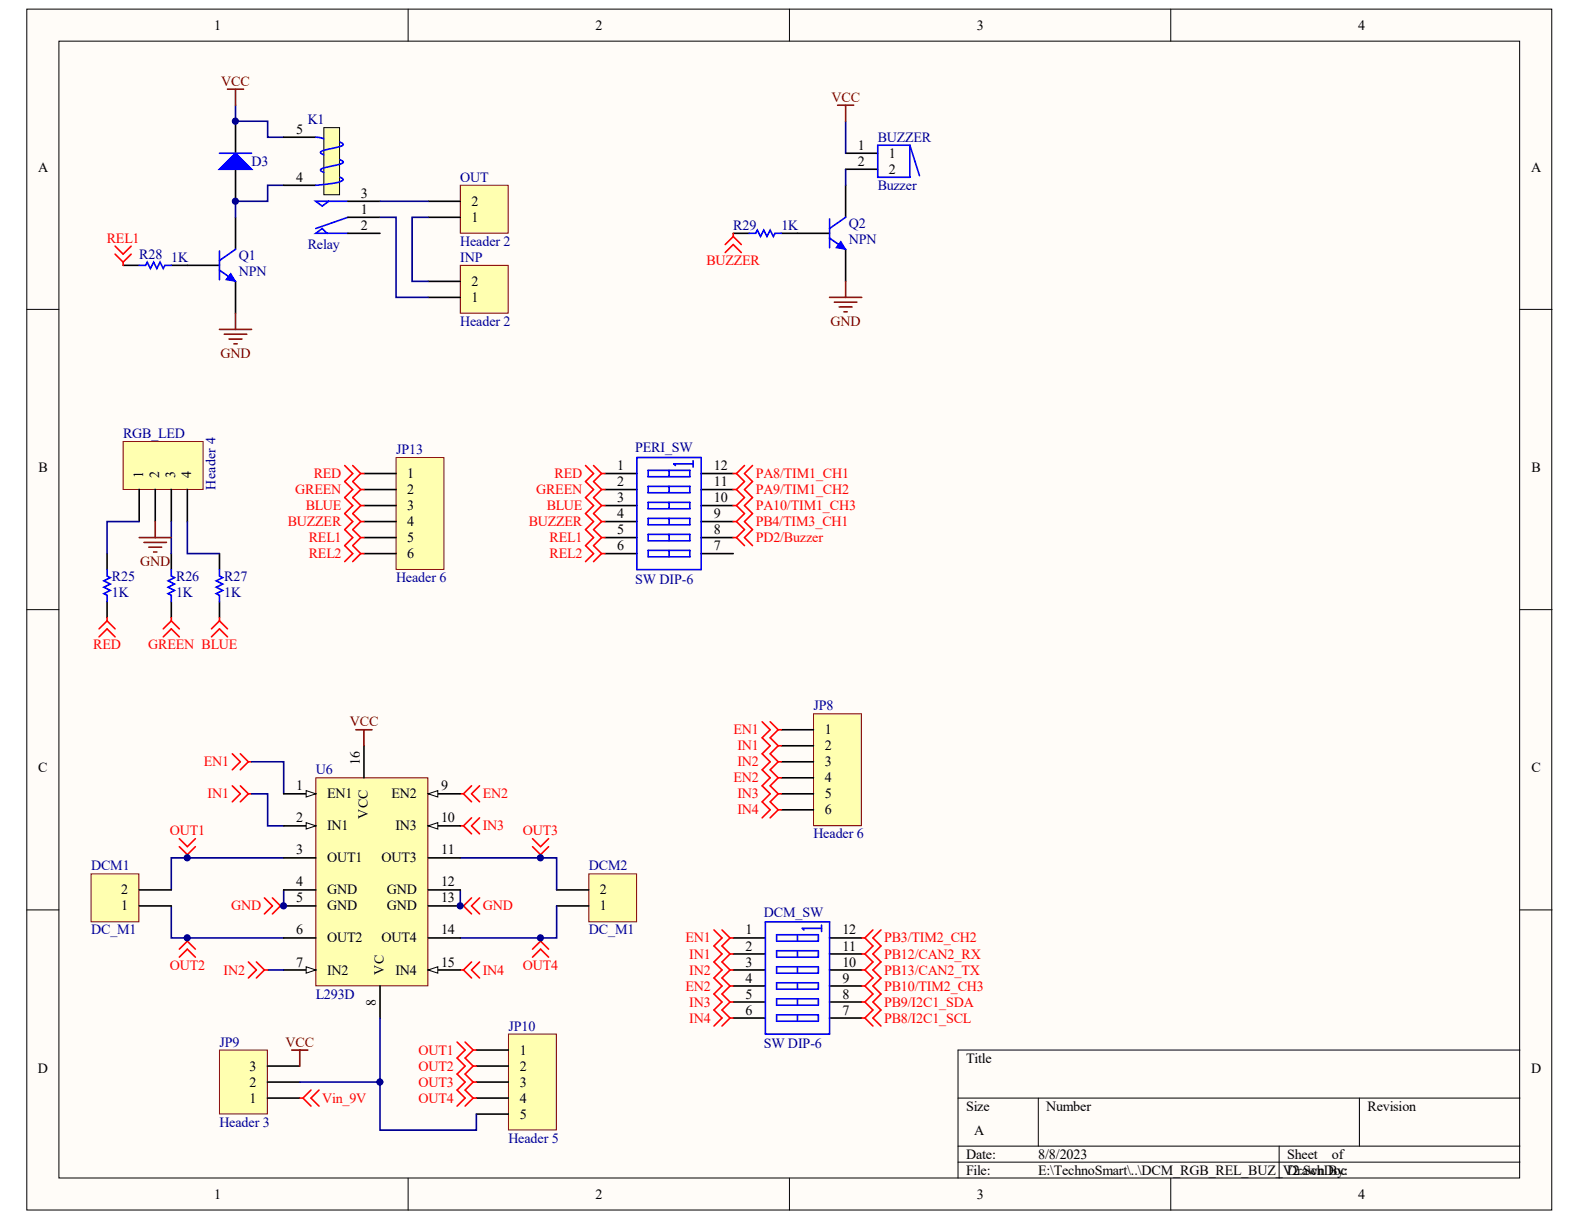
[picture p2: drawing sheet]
<svg xmlns="http://www.w3.org/2000/svg" width="279mm" height="216mm" viewBox="0 0 279 216" stroke-linecap="round" stroke-linejoin="round" font-family="sans-serif">
<g fill="#fffcf8" stroke="#000" stroke-width=".18">
<path d="M4.7 1.6h269v211.8h-269z"/>
<path d="M10.4 7.3h257.6v200.5h-257.6z"/>
</g>
<g fill="none" stroke="#000" stroke-width=".18">
<path d="M72 1.6v5.7M139.2 1.6v5.7M206.5 1.6v5.7M4.7 54.6h5.7M268.1 54.6h5.7M4.7 107.5h5.7M268.1 107.5h5.7M4.7 160.5h5.7M268.1 160.5h5.7M169 193.7h99.1M183.1 193.7v8.5M239.8 193.7v8.5"/>
<path d="M268.1 185.2h-99.1v22.6M72 207.8v5.7M139.2 207.8v5.7M169 202.2h99.1M169 205h99.1M206.5 207.8v5.7M225.6 202.2v5.6"/>
</g>
<g fill="none" stroke="#000" stroke-width=".28">
<path d="M41.5 21.4v5.6M41.5 29.9v5.6M41.5 38.3v5.7M149.2 32.7v5.6M149.2 27h5.6M149.2 29.9h5.6M21.7 46.8h2.9M30.2 46.8h8.5M41.5 49.6v5.7M129.3 41.2h2.9M137.8 41.2h8.5M149.2 44v5.6"/>
<path d="M106.7 83.5h5.6M106.7 86.4h5.6M106.7 89.2h5.6M106.7 92h5.6M106.7 94.8h5.6M106.7 97.6h5.6M123.7 83.5h5.6M123.7 86.4h5.6M123.7 89.2h5.6M123.7 92h5.6M123.7 94.8h5.6M123.7 97.6h5.6"/>
</g>
<path d="M38.7 29.9l2.8-2.9 2.9 2.9z" fill="#00f" stroke="#00f" stroke-width=".28"/>
<g fill="none" stroke="#00f" stroke-width=".28">
<path d="M38.7 27h5.7M146.3 38.6v5.1M149.2 38.3l-2.9 2M154.8 25.6h5.7v5.7h-5.7zM160.5 25.6l1.7 5.4M24.6 46.8h1.1l.3-.6 .5 1.2 .6-1.2 .6 1.2 .5-1.2 .6 1.2 .3-.6h1.1M38.7 47.7l2.8 1.9M38.7 44.3v5M41.5 44l-2.8 2M132.2 41.2h1.1l.3-.6 .6 1.1 .5-1.1 .6 1.1 .5-1.1 .6 1.1 .3-.5h1.1M146.3 42l2.9 2M112.3 80.7h11.4v19.8h-11.4z"/>
<path d="M114.3 83h7.4v1.1h-7.4zM114.3 85.8h7.4v1.1h-7.4zM114.3 88.6h7.4v1.1h-7.4zM114.3 91.4h7.4v1.2h-7.4zM114.3 94.3h7.4v1.1h-7.4zM114.3 97.1h7.4v1.1h-7.4zM118 83v1.1M118 85.8v1.1M118 88.6v1.1M118 91.4v1.2M118 94.3v1.1M118 97.1v1.1"/>
<path d="M122.3 81.8h-3.4l.2 .3M122.3 81.3v1.1"/>
</g>
<g fill="#00f" stroke="#00f" stroke-width=".18">
<path d="M40.7 48.2l.8 1.4-1.7-.3z"/>
<path d="M148.3 42.6l.9 1.4-1.7-.3z"/>
</g>
<path d="M41.5 18.6v2.8h5.7v2.8h2.8M50 32.7h-2.8v2.8h-5.7v2.8M149.2 21.4v5.6M149.2 29.9v2.8" fill="none" stroke="#000080" stroke-width=".28"/>
<g fill="none" stroke="#f00" stroke-width=".28">
<path d="M20.3 43.4l1.4 1.4 1.4-1.4M20.3 44.8l1.4 1.4M21.7 46.2v.6M23.1 44.8l-1.4 1.4M127.9 44.5l1.4-1.4 1.5 1.4M129.3 41.7l-1.4 1.4M129.3 41.7l1.5 1.4M129.3 41.2v.5M103.3 90.6l1.4 1.4-1.4 1.4 1.4 1.4-1.4 1.4M104.7 90.6l1.4 1.4M106.1 92l-1.4 1.4 1.4 1.4M106.1 92h.6"/>
<path d="M106.1 94.8l-1.4 1.4M106.1 94.8h.6"/>
</g>
<path d="M69.9 80.7h8.4v19.7h-8.4z" fill="#ffffb0" stroke="#800000" stroke-width=".18"/>
<path d="M18.9 97.6v2.9M30.2 97.6v2.9M38.7 97.6v2.9M64.2 83.5h5.7M64.2 86.4h5.7M64.2 89.2h5.7M64.2 92h5.7M64.2 94.8h5.7M64.2 97.6h5.7M18.9 106.1v2.8M30.2 106.1v2.8M38.7 106.1v2.8" fill="none" stroke="#000" stroke-width=".28"/>
<path d="M60.8 90.6l1.4 1.4-1.4 1.4 1.4 1.4-1.4 1.4M62.2 90.6l1.4 1.4M63.6 92l-1.4 1.4 1.4 1.4M63.6 92h.6M63.6 94.8l-1.4 1.4M63.6 94.8h.6" fill="none" stroke="#f00" stroke-width=".28"/>
<path d="M18.9 100.5v1.1l.6 .3-1.2 .6 1.2 .5-1.2 .6 1.2 .5-1.2 .6 .6 .3v1.1M30.2 100.5v1.1l.6 .3-1.2 .6 1.2 .5-1.2 .6 1.2 .5-1.2 .6 .6 .3v1.1M38.7 100.5v1.1l.6 .3-1.2 .6 1.2 .5-1.2 .6 1.2 .5-1.2 .6 .6 .3v1.1" fill="none" stroke="#00f" stroke-width=".28"/>
<path d="M21.7 77.9h14.1v8.4h-14.1z" fill="#ffffb0" stroke="#800000" stroke-width=".18"/>
<path d="M24.6 86.4v5.6M27.4 86.4v5.6M30.2 86.4v5.6M33 86.4v5.6" fill="none" stroke="#000" stroke-width=".28"/>
<path d="M24.6 92h-5.7v5.6M30.2 92v5.6M33 92v5.6h5.7M44.4 134.4h5.6v5.6M30.2 159.8v5.6h19.8M44.4 140h2.8v5.7h2.8M50 151.3h-19.8v5.7M50 157v2.8" fill="none" stroke="#000080" stroke-width=".28"/>
<g fill="none" stroke="#f00" stroke-width=".28">
<path d="M60.8 82.1l1.4 1.4-1.4 1.4 1.4 1.5-1.4 1.4 1.4 1.4-1.4 1.4M62.2 82.1l1.4 1.4M63.6 83.5l-1.4 1.4 1.4 1.5M63.6 83.5h.6M63.6 86.4l-1.4 1.4 1.4 1.4M63.6 86.4h.6M63.6 89.2l-1.4 1.4M63.6 89.2h.6M103.3 82.1l1.4 1.4-1.4 1.4 1.4 1.5-1.4 1.4 1.4 1.4-1.4 1.4M104.7 82.1l1.4 1.4M106.1 83.5h.6M106.1 86.4h.6"/>
<path d="M106.1 89.2h.6M106.1 83.5l-1.4 1.4 1.4 1.5M106.1 86.4l-1.4 1.4 1.4 1.4M106.1 89.2l-1.4 1.4M17.5 112.3l1.4-1.4 1.4 1.4M18.9 109.5l-1.4 1.4M18.9 109.5l1.4 1.4M18.9 108.9v.6M28.8 112.3l1.4-1.4 1.4 1.4M30.2 109.5l-1.4 1.4M30.2 109.5l1.4 1.4M30.2 108.9v.6"/>
<path d="M37.3 112.3l1.4-1.4 1.4 1.4M38.7 109.5l-1.4 1.4M38.7 109.5l1.4 1.4M38.7 108.9v.6M41 133l1.4 1.4-1.4 1.4M41 138.6l1.4 1.4-1.4 1.4M42.4 133l1.4 1.4M42.4 138.6l1.4 1.4M43.8 134.4l-1.4 1.4M43.8 134.4h.6M43.8 140l-1.4 1.4M43.8 140h.6"/>
</g>
<path d="M16.1 154.1h8.4v8.5h-8.4z" fill="#ffffb0" stroke="#800000" stroke-width=".18"/>
<path d="M24.6 159.8h5.6M24.6 157h5.6" fill="none" stroke="#000" stroke-width=".28"/>
<path d="M83.2 138.6l-1.4 1.4M84.6 138.6l-1.4 1.4 1.4 1.4M81.2 140h.6M81.2 145.7h.6M81.8 140l1.4 1.4M81.8 145.7l1.4 1.4M83.2 144.3l-1.4 1.4M84.6 144.3l-1.4 1.4 1.4 1.4M81.2 171.1h.6M81.8 171.1l1.4 1.4M83.2 169.7l-1.4 1.4M84.6 169.7l-1.4 1.4 1.4 1.4" fill="none" stroke="#f00" stroke-width=".28"/>
<path d="M103.8 154.1h8.5v8.5h-8.5z" fill="#ffffb0" stroke="#800000" stroke-width=".18"/>
<path d="M98.2 159.8h5.6M98.2 157h5.6" fill="none" stroke="#000" stroke-width=".28"/>
<path d="M81.2 151.3h17v5.7M81.2 157v2.8M98.2 159.8v5.6h-17" fill="none" stroke="#000080" stroke-width=".28"/>
<path d="M55.7 137.2h19.8v36.7h-19.8z" fill="#ffffb0" stroke="#800000" stroke-width=".18"/>
<path d="M50 140h5.7" fill="none" stroke="#000" stroke-width=".28"/>
<path d="M54 139.5l1.7 .5-1.7 .6z" fill="#fffcf8" stroke="#000" stroke-width=".18"/>
<path d="M75.5 140h5.7" fill="none" stroke="#000" stroke-width=".28"/>
<path d="M75.5 140l1.7-.5v1.1z" fill="#fffcf8" stroke="#000" stroke-width=".18"/>
<path d="M50 145.7h5.7" fill="none" stroke="#000" stroke-width=".28"/>
<path d="M54 145.1l1.7 .6-1.7 .5z" fill="#fffcf8" stroke="#000" stroke-width=".18"/>
<path d="M50 171.1h5.7" fill="none" stroke="#000" stroke-width=".28"/>
<path d="M54 170.5l1.7 .6-1.7 .6z" fill="#fffcf8" stroke="#000" stroke-width=".18"/>
<path d="M75.5 145.7h5.7" fill="none" stroke="#000" stroke-width=".28"/>
<path d="M75.5 145.7l1.7-.6v1.1z" fill="#fffcf8" stroke="#000" stroke-width=".18"/>
<path d="M75.5 171.1h5.7" fill="none" stroke="#000" stroke-width=".28"/>
<path d="M75.5 171.1l1.7-.6v1.2z" fill="#fffcf8" stroke="#000" stroke-width=".18"/>
<path d="M64.2 131.5v5.7M50 151.3h5.7M50 157h5.7M50 159.8h5.7M75.5 151.3h5.7M75.5 157h5.7M75.5 159.8h5.7M50 165.4h5.7M67 173.9v5.7M75.5 165.4h5.7" fill="none" stroke="#000" stroke-width=".28"/>
<path d="M46.6 158.4l1.5 1.4-1.5 1.4M48.1 158.4l1.4 1.4M49.5 159.8h.5M49.5 159.8l-1.4 1.4M81.2 159.8h.6M81.8 159.8l1.4 1.4M83.2 158.4l-1.4 1.4M84.6 158.4l-1.4 1.4 1.4 1.4M43.8 169.7l1.4 1.4-1.4 1.4M45.2 169.7l1.4 1.4M46.6 171.1l-1.4 1.4M46.6 171.1h.6" fill="none" stroke="#f00" stroke-width=".28"/>
<path d="M47.2 171.1h2.8" fill="none" stroke="#000080" stroke-width=".28"/>
<path d="M143.5 125.9h8.4v19.7h-8.4z" fill="#ffffb0" stroke="#800000" stroke-width=".18"/>
<g fill="none" stroke="#000" stroke-width=".28">
<path d="M137.8 128.7h5.7M137.8 131.5h5.7M137.8 134.4h5.7M137.8 137.2h5.7M137.8 140h5.7M137.8 142.8h5.7M129.3 165.4h5.7M129.3 168.3h5.7M129.3 171.1h5.7M129.3 173.9h5.7M129.3 176.7h5.7M129.3 179.6h5.7"/>
<path d="M146.3 165.4h5.7M146.3 168.3h5.7M146.3 171.1h5.7M146.3 173.9h5.7M146.3 176.7h5.7M146.3 179.6h5.7"/>
</g>
<g fill="none" stroke="#f00" stroke-width=".28">
<path d="M134.4 127.3l1.4 1.4-1.4 1.4 1.4 1.4-1.4 1.5 1.4 1.4-1.4 1.4 1.4 1.4-1.4 1.4 1.4 1.4-1.4 1.4 1.4 1.4-1.4 1.5M135.8 127.3l1.5 1.4M137.3 131.5l-1.5 1.5 1.5 1.4M137.3 128.7l-1.5 1.4 1.5 1.4M137.3 131.5h.5M137.3 137.2l-1.5 1.4 1.5 1.4M137.3 128.7h.5M137.3 134.4l-1.5 1.4 1.5 1.4M137.3 134.4h.5M137.3 137.2h.5M137.3 140l-1.5 1.4 1.5 1.4M137.3 140h.5"/>
<path d="M137.3 142.8l-1.5 1.5M137.3 142.8h.5M125.9 164l1.5 1.4-1.5 1.5 1.5 1.4-1.5 1.4 1.5 1.4-1.5 1.4 1.5 1.4-1.5 1.4 1.5 1.4-1.5 1.5 1.5 1.4-1.5 1.4M127.4 164l1.4 1.4M128.8 165.4l-1.4 1.5 1.4 1.4M128.8 165.4h.5M128.8 168.3l-1.4 1.4 1.4 1.4M128.8 168.3h.5M128.8 171.1l-1.4 1.4 1.4 1.4M128.8 171.1h.5M128.8 173.9l-1.4 1.4 1.4 1.4M128.8 173.9h.5"/>
<path d="M128.8 176.7l-1.4 1.5 1.4 1.4M128.8 176.7h.5M128.8 179.6l-1.4 1.4M128.8 179.6h.5"/>
</g>
<g fill="none" stroke="#00f" stroke-width=".28">
<path d="M135 162.6h11.3v19.8h-11.3zM137 164.9h7.3v1.1h-7.3zM137 167.7h7.3v1.1h-7.3zM137 170.5h7.3v1.2h-7.3zM137 173.4h7.3v1.1h-7.3zM137 176.2h7.3v1.1h-7.3zM137 179h7.3v1.1h-7.3zM140.7 164.9v1.1M140.7 167.7v1.1M140.7 170.5v1.2M140.7 173.4v1.1M140.7 176.2v1.1"/>
<path d="M140.7 179v1.1M144.9 163.7h-3.4l.3 .3M144.9 163.2v1.1"/>
</g>
<path d="M89.7 182.4h8.4v16.9h-8.4z" fill="#ffffb0" stroke="#800000" stroke-width=".18"/>
<path d="M84 185.2h5.7M84 188h5.7M84 190.9h5.7M84 193.7h5.7M84 196.5h5.7" fill="none" stroke="#000" stroke-width=".28"/>
<g fill="none" stroke="#f00" stroke-width=".28">
<path d="M31.6 147.9l1.4 1.4 1.5-1.4M31.6 149.3l1.4 1.5M33 150.8v.5M34.5 149.3l-1.5 1.5M93.9 147.9l1.5 1.4 1.4-1.4M93.9 149.3l1.5 1.5M95.4 150.8v.5M96.8 149.3l-1.4 1.5M31.6 168.8l1.4-1.4 1.5 1.4M33 165.4v.6M33 166l-1.4 1.4M33 166l1.5 1.4"/>
<path d="M93.9 168.8l1.5-1.4 1.4 1.4M95.4 165.4v.6M95.4 166l-1.5 1.4M95.4 166l1.4 1.4M80.6 183.8l1.4 1.4-1.4 1.4 1.4 1.4-1.4 1.5 1.4 1.4-1.4 1.4 1.4 1.4-1.4 1.4M82 183.8l1.5 1.4M83.5 185.2l-1.5 1.4 1.5 1.4M83.5 185.2h.5M83.5 188l-1.5 1.5 1.5 1.4M83.5 188h.5M83.5 190.9l-1.5 1.4 1.5 1.4M83.5 190.9h.5"/>
<path d="M83.5 193.7l-1.5 1.4M83.5 193.7h.5"/>
</g>
<path d="M38.7 185.2h8.5v11.3h-8.5z" fill="#ffffb0" stroke="#800000" stroke-width=".18"/>
<path d="M47.2 193.7h5.7M47.2 190.9h5.7M47.2 188h5.7" fill="none" stroke="#000" stroke-width=".28"/>
<path d="M67 179.6v11.3h-14.1M67 190.9v8.4h17v-2.8" fill="none" stroke="#000080" stroke-width=".28"/>
<g fill="none" stroke="#f00" stroke-width=".28">
<path d="M129.3 83.5h.6M129.3 89.2h.6M129.3 86.4h.6M129.3 92h.6M129.3 94.8h.6M129.9 83.5l1.4 1.4-1.4 1.5M129.9 89.2l1.4 1.4-1.4 1.4M129.9 86.4l1.4 1.4-1.4 1.4M129.9 92l1.4 1.4-1.4 1.4M129.9 94.8l1.4 1.4M131.3 82.1l-1.4 1.4M132.7 82.1l-1.4 1.4 1.4 1.4-1.4 1.5 1.4 1.4-1.4 1.4 1.4 1.4-1.4 1.4 1.4 1.4-1.4 1.4 1.4 1.4"/>
<path d="M152 173.9h.6M152 165.4h.6M152.6 173.9l1.4 1.4M152.6 165.4l1.4 1.5M154 172.5l-1.4 1.4M154 164l-1.4 1.4M155.4 172.5l-1.4 1.4 1.4 1.4M155.4 164l-1.4 1.4 1.4 1.5"/>
</g>
<path d="M57.1 22.5h2.8v11.8h-2.8z" fill="#ffffb0" stroke="#000" stroke-width=".18"/>
<path d="M55.7 24.2l1.4 .3M58 35.5l-1.2 .9-1.1-.9h5.7M60 25.1l.5 .3a1.57 1.57 0 0 1-1.4 .7l-1.6 .3a.92 .92 0 0 0-.9 .5l.5 .4M60 31.3a.39 .39 0 0 1 .5 .3 .39 .39 0 0 1-.5 .4l-1.3 .3-3 .4M60 28.2l.5 .3a1.57 1.57 0 0 1-1.4 .7l-1.6 .3a.92 .92 0 0 0-.9 .6l.5 .3M61.4 38.3l-5.7 2M57.7 41.2l-.9-.9-1.1 .9h5.7" fill="none" stroke="#00f" stroke-width=".28"/>
<path d="M50 32.7h5.7M50 24.2h5.7M61.4 38.3h5.6M61.4 35.5h5.6M61.4 41.2h5.6" fill="none" stroke="#000" stroke-width=".28"/>
<path d="M81.2 32.7h8.4v8.4h-8.4z" fill="#ffffb0" stroke="#800000" stroke-width=".18"/>
<path d="M75.5 38.3h5.7M75.5 35.5h5.7" fill="none" stroke="#000" stroke-width=".28"/>
<path d="M81.2 46.8h8.4v8.5h-8.4z" fill="#ffffb0" stroke="#800000" stroke-width=".18"/>
<path d="M75.5 52.5h5.7M75.5 49.6h5.7" fill="none" stroke="#000" stroke-width=".28"/>
<path d="M67 38.3h2.9v14.2h5.6M67 35.5h8.5M75.5 38.3h-2.8v11.3h2.8" fill="none" stroke="#000080" stroke-width=".28"/>
<g fill="none" stroke="#800000" stroke-width=".28">
<path d="M40.1 15.7h2.9M41.5 15.7v2.9M147.7 18.6h2.9M149.2 18.6v2.8M38.7 58.1h5.7M39.6 59h3.9M40.4 59.8h2.3M41.5 55.3v2.8M146.3 52.5h5.7M147.2 53.3h3.9M148 54.1h2.3M148.9 55h.5"/>
<path d="M149.2 49.6v2.9M41.3 60.6h.5M24.6 94.8h5.6M25.4 95.7h4M26.2 96.5h2.3M27.1 97.4h.6M27.4 92v2.8M62.8 128.7h2.8M64.2 128.7v2.8M51.5 185.2h2.8M52.9 185.2v2.8"/>
</g>
<g fill="none" stroke="#f00" stroke-width=".28">
<path d="M60.8 96.2l1.4 1.4-1.4 1.5M62.2 96.2l1.4 1.4M63.6 97.6l-1.4 1.5M63.6 97.6h.6M103.3 96.2l1.4 1.4-1.4 1.5M104.7 96.2l1.4 1.4M106.1 97.6h.6M106.1 97.6l-1.4 1.5M152 168.3h.6M152 171.1h.6M152 179.6h.6M152 176.7h.6"/>
<path d="M152.6 168.3l1.4 1.4-1.4 1.4M152.6 171.1l1.4 1.4M152.6 179.6l1.4 1.4M152.6 176.7l1.4 1.5-1.4 1.4M154 166.9l-1.4 1.4M154 175.3l-1.4 1.4M155.4 166.9l-1.4 1.4 1.4 1.4-1.4 1.4 1.4 1.4M155.4 175.3l-1.4 1.4 1.4 1.5-1.4 1.4 1.4 1.4M52.9 193.7h.5M53.4 193.7l1.5 1.4M54.9 192.3l-1.5 1.4M56.3 192.3l-1.4 1.4 1.4 1.4"/>
</g>
<g fill="#000080" stroke="#000080" stroke-width=".18">
<circle cx="33" cy="165.4" r=".54"/>
<circle cx="33" cy="151.3" r=".54"/>
<circle cx="41.5" cy="35.5" r=".54"/>
<circle cx="41.5" cy="21.4" r=".54"/>
<circle cx="50" cy="159.8" r=".54"/>
<circle cx="67" cy="190.9" r=".54"/>
<circle cx="81.2" cy="159.8" r=".54"/>
<circle cx="95.3" cy="165.4" r=".54"/>
<circle cx="95.3" cy="151.3" r=".54"/>
</g>
<g font-size="2.5">
<text x="37.8" y="5.2">1</text>
<text x="105" y="5.2">2</text>
<text x="172.3" y="5.2">3</text>
<text x="239.6" y="5.2">4</text>
<text x="52.2" y="23.6">5</text>
<text x="151.3" y="26.4">1</text>
<text x="151.3" y="29.2">2</text>
<text x="156.8" y="27.8">1</text>
<text x="6.7" y="30.3">A</text>
<text x="52.2" y="32.1">4</text>
<text x="63.6" y="34.9">3</text>
<text x="156.8" y="30.7">2</text>
<text x="270.1" y="30.3">A</text>
<text x="63.6" y="37.7">1</text>
<text x="63.6" y="40.5">2</text>
<text x="83.2" y="39.1">1</text>
<text x="83.2" y="36.3">2</text>
<text x="83.2" y="53.3">1</text>
<text x="83.2" y="50.4">2</text>
<text x="6.8" y="83.3">B</text>
<text x="108.9" y="82.9">1</text>
<text x="125.9" y="82.9">12</text>
<text x="270.1" y="83.3">B</text>
<text x="25.2" y="84.4" transform="rotate(-90 25.2 84.4)">1</text>
<text x="28.1" y="84.4" transform="rotate(-90 28.1 84.4)">2</text>
<text x="30.9" y="84.4" transform="rotate(-90 30.9 84.4)">3</text>
<text x="33.7" y="84.4" transform="rotate(-90 33.7 84.4)">4</text>
<text x="71.8" y="84.3">1</text>
<text x="71.8" y="87.2">2</text>
<text x="71.8" y="90">3</text>
<text x="108.9" y="85.7">2</text>
<text x="108.9" y="88.6">3</text>
<text x="125.9" y="85.7">11</text>
<text x="125.9" y="88.6">10</text>
<text x="71.8" y="92.8">4</text>
<text x="71.8" y="95.6">5</text>
<text x="108.9" y="91.4">4</text>
<text x="108.9" y="94.2">5</text>
<text x="125.9" y="91.4">9</text>
<text x="125.9" y="94.2">8</text>
<text x="71.8" y="98.5">6</text>
<text x="108.9" y="97">6</text>
<text x="125.9" y="97">7</text>
<text x="145.5" y="129.5">1</text>
<text x="6.7" y="136.2">C</text>
<text x="63.5" y="134.9" transform="rotate(-90 63.5 134.9)">16</text>
<text x="145.5" y="132.3">2</text>
<text x="145.5" y="135.2">3</text>
<text x="145.5" y="138">4</text>
<text x="270.1" y="136.2">C</text>
<text x="52.2" y="139.4">1</text>
<text x="57.7" y="140.8">EN1</text>
<text x="69.1" y="140.8">EN2</text>
<text x="77.8" y="139.4">9</text>
<text x="145.5" y="140.8">5</text>
<text x="145.5" y="143.6">6</text>
<text x="52.2" y="145.1">2</text>
<text x="57.7" y="146.5">IN1</text>
<text x="64.9" y="144.4" transform="rotate(-90 64.9 144.4)">VCC</text>
<text x="69.7" y="146.5">IN3</text>
<text x="77.8" y="145.1">10</text>
<text x="52.2" y="150.7">3</text>
<text x="57.7" y="152.1">OUT1</text>
<text x="67.3" y="152.1">OUT3</text>
<text x="77.8" y="150.7">11</text>
<text x="21.4" y="160.6">1</text>
<text x="21.4" y="157.8">2</text>
<text x="52.2" y="156.4">4</text>
<text x="52.2" y="159.2">5</text>
<text x="57.7" y="157.8">GND</text>
<text x="57.7" y="160.6">GND</text>
<text x="68.2" y="157.8">GND</text>
<text x="68.2" y="160.6">GND</text>
<text x="77.8" y="156.4">12</text>
<text x="77.8" y="159.2">13</text>
<text x="105.8" y="160.6">1</text>
<text x="105.8" y="157.8">2</text>
<text x="52.2" y="164.8">6</text>
<text x="57.7" y="166.2">OUT2</text>
<text x="67.3" y="166.2">OUT4</text>
<text x="77.8" y="164.8">14</text>
<text x="131.5" y="164.8">1</text>
<text x="131.5" y="167.7">2</text>
<text x="148.6" y="164.8">12</text>
<text x="148.6" y="167.7">11</text>
<text x="52.2" y="170.5">7</text>
<text x="57.7" y="171.9">IN2</text>
<text x="67.7" y="171.9" transform="rotate(-90 67.7 171.9)">VC</text>
<text x="69.7" y="171.9">IN4</text>
<text x="77.8" y="170.5">15</text>
<text x="131.5" y="170.5">3</text>
<text x="131.5" y="173.3">4</text>
<text x="148.6" y="170.5">10</text>
<text x="148.6" y="173.3">9</text>
<text x="66.3" y="177.4" transform="rotate(-90 66.3 177.4)">8</text>
<text x="131.5" y="176.1">5</text>
<text x="131.5" y="179">6</text>
<text x="148.6" y="176.1">8</text>
<text x="148.6" y="179">7</text>
<text x="6.7" y="189.2">D</text>
<text x="44" y="191.7">2</text>
<text x="44" y="188.8">3</text>
<text x="91.7" y="186">1</text>
<text x="91.7" y="188.8">2</text>
<text x="91.7" y="191.7">3</text>
<text x="170.4" y="187.4">Title</text>
<text x="270.1" y="189.2">D</text>
<text x="44" y="194.5">1</text>
<text x="91.7" y="194.5">4</text>
<text x="91.7" y="197.3">5</text>
<text x="170.4" y="195.9">Size</text>
<text x="184.6" y="195.9">Number</text>
<text x="241.2" y="195.9">Revision</text>
<text x="171.8" y="200.1">A</text>
<text x="170.4" y="204.4">Date:</text>
<text x="170.4" y="207.2">File:</text>
<text x="183.1" y="204.4">8/8/2023</text>
<text x="183.1" y="207.2">E:\TechnoSmart\..\DCM_RGB_REL_BUZ_</text>
<text x="226.2" y="207.2">V2.SchDoc</text>
<text x="227" y="204.4">Sheet</text>
<text x="227" y="207.2">Drawn By:</text>
<text x="234.9" y="204.4">of</text>
<text x="37.8" y="211.4">1</text>
<text x="105" y="211.4">2</text>
<text x="172.3" y="211.4">3</text>
<text x="239.6" y="211.4">4</text>
</g>
<g font-size="2.5" fill="#800000">
<text x="39" y="15.1">VCC</text>
<text x="146.6" y="17.9">VCC</text>
<text x="146.5" y="57.5">GND</text>
<text x="38.9" y="63.1">GND</text>
<text x="24.7" y="99.9">GND</text>
<text x="61.7" y="128.1">VCC</text>
<text x="50.4" y="184.6">VCC</text>
</g>
<g font-size="2.5" fill="#000080">
<text x="54.3" y="21.9">K1</text>
<text x="44.4" y="29.2">D3</text>
<text x="154.8" y="25">BUZZER</text>
<text x="81.2" y="32.1">OUT</text>
<text x="154.8" y="33.5">Buzzer</text>
<text x="129.3" y="40.5">R29</text>
<text x="137.8" y="40.5">1K</text>
<text x="149.7" y="40.3">Q2</text>
<text x="24.6" y="45.6">R28</text>
<text x="30.2" y="46.2">1K</text>
<text x="42.1" y="45.9">Q1</text>
<text x="54.3" y="43.9">Relay</text>
<text x="81.2" y="43.4">Header 2</text>
<text x="81.2" y="46.2">INP</text>
<text x="149.7" y="43.1">NPN</text>
<text x="42.1" y="48.7">NPN</text>
<text x="81.2" y="57.5">Header 2</text>
<text x="21.7" y="77.3">RGB_LED</text>
<text x="69.9" y="80.1">JP13</text>
<text x="112.1" y="79.8">PERI_SW</text>
<text x="38" y="86.4" transform="rotate(-90 38 86.4)">Header 4</text>
<text x="19.7" y="105.2">1K</text>
<text x="19.7" y="102.4">R25</text>
<text x="31.1" y="105.2">1K</text>
<text x="31.1" y="102.4">R26</text>
<text x="39.6" y="105.2">1K</text>
<text x="39.6" y="102.4">R27</text>
<text x="69.9" y="102.7">Header 6</text>
<text x="112.1" y="103">SW DIP-6</text>
<text x="143.5" y="125.3">JP8</text>
<text x="55.7" y="136.6">U6</text>
<text x="143.5" y="147.9">Header 6</text>
<text x="16.1" y="153.5">DCM1</text>
<text x="103.8" y="153.5">DCM2</text>
<text x="134.7" y="161.7">DCM_SW</text>
<text x="16.1" y="164.8">DC_M1</text>
<text x="103.8" y="164.8">DC_M1</text>
<text x="55.7" y="176.1">L293D</text>
<text x="38.7" y="184.6">JP9</text>
<text x="89.7" y="181.8">JP10</text>
<text x="134.7" y="184.9">SW DIP-6</text>
<text x="38.7" y="198.7">Header 3</text>
<text x="89.7" y="201.6">Header 5</text>
</g>
<g font-size="2.5" fill="#f00">
<text x="18.8" y="42.8">REL1</text>
<text x="124.6" y="46.8">BUZZER</text>
<text x="52.1" y="87.2">GREEN</text>
<text x="53.9" y="90">BLUE</text>
<text x="55.3" y="84.3">RED</text>
<text x="94.6" y="87.2">GREEN</text>
<text x="96.4" y="90">BLUE</text>
<text x="97.8" y="84.3">RED</text>
<text x="133.3" y="84.3">PA8/TIM1_CH1</text>
<text x="133.3" y="90">PA10/TIM1_CH3</text>
<text x="133.3" y="87.2">PA9/TIM1_CH2</text>
<text x="50.8" y="92.8">BUZZER</text>
<text x="54.5" y="95.6">REL1</text>
<text x="93.3" y="92.8">BUZZER</text>
<text x="96.9" y="95.6">REL1</text>
<text x="133.3" y="92.8">PB4/TIM3_CH1</text>
<text x="133.3" y="95.6">PD2/Buzzer</text>
<text x="54.5" y="98.5">REL2</text>
<text x="96.9" y="98.5">REL2</text>
<text x="16.5" y="114.6">RED</text>
<text x="26.1" y="114.6">GREEN BLUE</text>
<text x="129.4" y="129.5">EN1</text>
<text x="35.9" y="135.2">EN1</text>
<text x="129.4" y="138">EN2</text>
<text x="130.1" y="132.3">IN1</text>
<text x="130.1" y="135.2">IN2</text>
<text x="36.6" y="140.8">IN1</text>
<text x="85.2" y="140.8">EN2</text>
<text x="130.1" y="140.8">IN3</text>
<text x="130.1" y="143.6">IN4</text>
<text x="29.9" y="147.3">OUT1</text>
<text x="85.2" y="146.5">IN3</text>
<text x="92.2" y="147.3">OUT3</text>
<text x="40.7" y="160.6">GND</text>
<text x="85.2" y="160.6">GND</text>
<text x="120.9" y="166.2">EN1</text>
<text x="156" y="166.2">PB3/TIM2_CH2</text>
<text x="29.9" y="171">OUT2</text>
<text x="39.4" y="171.9">IN2</text>
<text x="85.2" y="171.9">IN4</text>
<text x="92.2" y="171">OUT4</text>
<text x="121.6" y="169.1">IN1</text>
<text x="121.6" y="171.9">IN2</text>
<text x="156" y="169.1">PB12/CAN2_RX</text>
<text x="156" y="171.9">PB13/CAN2_TX</text>
<text x="120.9" y="174.7">EN2</text>
<text x="121.6" y="177.5">IN3</text>
<text x="156" y="174.7">PB10/TIM2_CH3</text>
<text x="156" y="177.5">PB9/I2C1_SDA</text>
<text x="121.6" y="180.4">IN4</text>
<text x="156" y="180.4">PB8/I2C1_SCL</text>
<text x="73.8" y="186">OUT1</text>
<text x="73.8" y="188.8">OUT2</text>
<text x="73.8" y="191.7">OUT3</text>
<text x="56.8" y="194.5">Vin_9V</text>
<text x="73.8" y="194.5">OUT4</text>
</g>
</svg>
